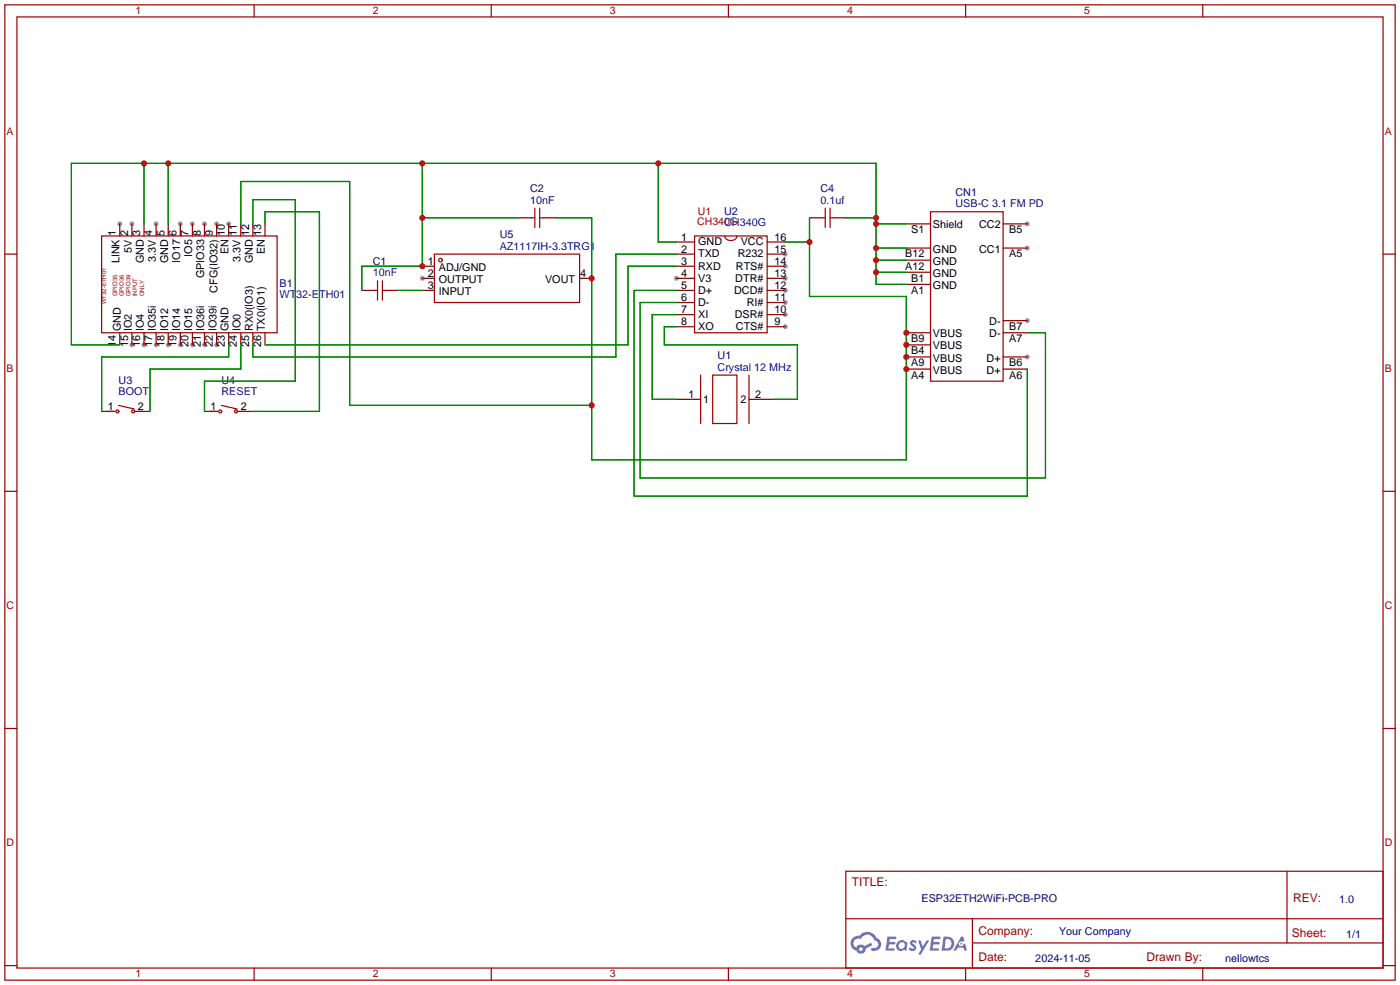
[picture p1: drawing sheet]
<svg xmlns="http://www.w3.org/2000/svg" width="294mm" height="207mm" viewBox="0 0 294 207" stroke-linecap="round" stroke-linejoin="round" font-family="sans-serif">
<g fill="#999">
<circle cx="142" cy="58.4" r=".51"/>
<circle cx="164.8" cy="68.6" r=".51"/>
<circle cx="164.8" cy="66" r=".51"/>
<circle cx="164.8" cy="63.5" r=".51"/>
<circle cx="164.8" cy="61" r=".51"/>
<circle cx="164.8" cy="58.4" r=".51"/>
<circle cx="164.8" cy="55.9" r=".51"/>
<circle cx="164.8" cy="53.3" r=".51"/>
<circle cx="88.6" cy="58.4" r=".51"/>
<circle cx="25.1" cy="47" r=".51"/>
<circle cx="27.7" cy="47" r=".51"/>
<circle cx="32.8" cy="47" r=".51"/>
<circle cx="37.8" cy="47" r=".51"/>
<circle cx="40.4" cy="47" r=".51"/>
<circle cx="42.9" cy="47" r=".51"/>
<circle cx="45.5" cy="47" r=".51"/>
<circle cx="48" cy="47" r=".51"/>
<circle cx="27.7" cy="72.4" r=".51"/>
<circle cx="30.2" cy="72.4" r=".51"/>
<circle cx="32.8" cy="72.4" r=".51"/>
<circle cx="35.3" cy="72.4" r=".51"/>
<circle cx="37.8" cy="72.4" r=".51"/>
<circle cx="40.4" cy="72.4" r=".51"/>
<circle cx="42.9" cy="72.4" r=".51"/>
<circle cx="45.5" cy="72.4" r=".51"/>
<circle cx="215.6" cy="52.1" r=".51"/>
<circle cx="215.6" cy="47" r=".51"/>
<circle cx="215.6" cy="74.9" r=".51"/>
<circle cx="215.6" cy="67.3" r=".51"/>
</g>
<g fill="none" stroke="#a10000" stroke-width=".25">
<path d="M1 1h291.9v204.7h-291.9zM3.6 3.6h286.7v199.6h-286.7zM53.3 1v2.6M103.1 1v2.6M152.9 1v2.6M202.7 1v2.6M252.5 1v2.6M1 53.3h2.6M290.3 53.3h2.6M1 103.1h2.6M290.3 103.1h2.6M1 152.9h2.6"/>
<path d="M290.3 152.9h2.6M177.5 182.9h112.8v20.3h-112.8zM177.6 192.8h112.6M204.1 197.9h86.1M204.1 192.8v10.2M270.2 182.9v15M1 202.7h2.6M53.3 203.2v2.5M103.1 203.2v2.5M152.9 203.2v2.5M202.7 203.2v2.5M252.5 203.2v2.5"/>
<path d="M290.3 202.7h2.6"/>
</g>
<g fill="#5487ff">
<path d="M191.2 197.5l.5-.2 .4 .1 .3 .3-.2 .4a.33 .33 0 0 0-.3-.3 .33 .33 0 0 0-.4 .1l.1 .1a.86 .86 0 0 1 .7 .7 .86 .86 0 0 1-.3 .8l-.7 .1-.6-.4 .4-.4 .5 .3 .2-.1v-.2a.88 .88 0 0 1-.6-1.3z"/>
<path d="M192.7 197.4h.6l.4 1.3 .8-1.3h.6l-1.8 3h-.6l.6-1.1z"/>
<path d="M186.3 196.6h1.6l.3 .1-.1 .4h-1.3l-.1 .6h1.1l.2 .3-.3 .3h-1.1l-.1 .8h1.2l.1 .2-.1 .2-1.8 .1z"/>
<path d="M195.6 196.6h1.6l.2 .1v.4h-1.3l-.1 .6h1.1l.2 .3-.3 .3h-1.1l-.1 .8h1.2l.1 .2-.1 .2-1.9 .1z"/>
<path d="M201.7 196.6h.5l.3 .9-.5 .2a.5 .5 0 0 0-.7 .2 .5 .5 0 0 0 .3 .7 .5 .5 0 0 0 .6-.4l.4-.2 .4 1.6h-.6l-.1-.7h-1.2l-.4 .7h-.6z"/>
<path d="M198 196.6l-.4 3h1a1.51 1.51 0 0 0 1.7-1.5 1.51 1.51 0 0 0-1.8-1.5zM198.6 197.1a1.02 1.02 0 0 1 1.1 1.2 1.02 1.02 0 0 1-1.4 .8z"/>
<path d="M188.5 197.6a1.11 1.11 0 0 0-.3 1.6 1.11 1.11 0 0 0 1.6 .2l.5 .2 .2-1.7-.4-.2a1.02 1.02 0 0 0-1.6-.1zM188.6 198.5a.67 .67 0 0 1 1.3 0 .67 .67 0 0 1-1.3 0z"/>
<path d="M179 196.9a1.58 1.58 0 0 0 .8 2.6 1.01 1.01 0 0 0 1.1 .7 1.01 1.01 0 0 0 .8-1.1l1.4-.7-.3-.5-1.3 .7a1.03 1.03 0 0 0-1.7 .3 1 1 0 0 1-.5-1.4 1 1 0 0 1 1.4-.3 1.49 1.49 0 0 1 1.5-1 1.49 1.49 0 0 1 1.4 1.2 .82 .82 0 0 1 .7 1.1 .82 .82 0 0 1-1.2 .5l-.3 .1v.3a1.4 1.4 0 0 0 2-.6 1.4 1.4 0 0 0-.8-1.9 2.19 2.19 0 0 0-3.7-.5l-.8 .1zM180.3 199.2a.4 .4 0 0 1 .8 0 .4 .4 0 0 1-.8 0z"/>
<circle cx="201.8" cy="198.1" r=".19"/>
</g>
<g fill="none" stroke="#a10000" stroke-width=".25">
<path d="M21.3 49.5h36.9v20.4h-36.9zM79.2 58.9v4.1M80.3 58.9v4.1M91.2 53.3h30.5v10.2h-30.5zM111.5 45.7h.8M112.3 43.7v4.1M113.3 43.7v4.1M113.3 45.7h.7M145.8 49.5h15.2v20.4h-15.2zM152.1 49.5a1.32 1.32 0 0 0 1.3 1 1.32 1.32 0 0 0 1.3-1M172.5 45.7h.7M173.2 43.7v4.1"/>
<path d="M174.2 45.7h.8M174.2 43.7v4.1M195.3 44.5h15.3v35.5h-15.3zM78.5 61h.7M80.3 61h.7M147.1 78.7v10.2M149.6 78.7h5.1v10.2h-5.1zM157.2 78.7v10.2M22.4 86.4h1.7M24.9 85.1l3.3 .8M28.2 86.4h1.8M43.9 86.4h1.8"/>
<path d="M46.5 85.1l3.3 .8M49.8 86.4h1.8"/>
<circle cx="92.5" cy="54.6" r=".38"/>
<circle cx="24.6" cy="86.4" r=".32"/>
<circle cx="27.9" cy="86.4" r=".32"/>
<circle cx="46.2" cy="86.4" r=".32"/>
<circle cx="49.5" cy="86.4" r=".32"/>
</g>
<g fill="none" stroke="#870000" stroke-width=".25">
<path d="M25.1 47v2.5M27.7 47v2.5M30.2 47v2.5M32.8 47v2.5M35.3 47v2.5M37.8 47v2.5M40.4 47v2.5M42.9 47v2.5M45.5 47v2.5M48 47v2.5M50.5 47v2.5M53.1 47v2.5"/>
<path d="M55.6 47v2.5M88.6 55.9h2.6M88.6 58.4h2.6M109 45.7h2.5M114 45.7h2.6M121.7 58.4h2.5M142 50.8h3.8M142 53.3h3.8M142 55.9h3.8M142 58.4h3.8M161 50.8h3.8M161 53.3h3.8"/>
<path d="M161 55.9h3.8M161 58.4h3.8M169.9 45.7h2.6M175 45.7h2.5M190.2 59.7h5.1M190.2 52.1h5.1M190.2 54.6h5.1M190.2 57.2h5.1M190.2 47h5.1M210.6 52.1h5M210.6 47h5M25.1 69.9v2.5"/>
<path d="M27.7 69.9v2.5M30.2 69.9v2.5M32.8 69.9v2.5M35.3 69.9v2.5M37.8 69.9v2.5M40.4 69.9v2.5M42.9 69.9v2.5M45.5 69.9v2.5M48 69.9v2.5M50.5 69.9v2.5M53.1 69.9v2.5M55.6 69.9v2.5"/>
<path d="M75.9 61h2.6M81 61h2.6M88.6 61h2.6M142 61h3.8M142 63.5h3.8M142 66h3.8M142 68.6h3.8M161 61h3.8M161 63.5h3.8M161 66h3.8M161 68.6h3.8M190.2 77.5h5.1"/>
<path d="M190.2 69.9h5.1M190.2 74.9h5.1M190.2 72.4h5.1M210.6 77.5h5M210.6 69.9h5M210.6 74.9h5M210.6 67.3h5M21.3 86.4h2.6M29 86.4h2.5M42.9 86.4h2.6M50.5 86.4h2.6M142 83.8h5.1"/>
<path d="M157.2 83.8h5.1"/>
</g>
<g fill="none" stroke="#008700" stroke-width=".25">
<path d="M30.2 34.3v12.7M35.3 34.3v12.7M88.6 34.3v21.6h-12.7v5.1M138.2 34.3v16.5h3.8M50.5 47v-8.9h22.9v47h50.8M53.1 47v-5.1h8.9v38.1h-19.1v6.4M55.6 47v-2.5h11.5v41.9h-14M88.6 45.7h20.4M116.6 45.7h7.6v50.8h66v-34.3h-20.3v-16.5M142 55.9h-10.2v16.5h-76.2M142 53.3h-12.7v21.6h-76.2v-2.5M164.8 50.8h5.1"/>
<path d="M177.5 45.7h6.4M183.9 47h6.3M183.9 52.1h6.3M183.9 54.6h6.3M183.9 57.2h6.3M190.2 59.7h-6.3v-25.4h-168.9v38.1h10.1M48 72.4v2.5h-26.7v11.5M50.5 72.4v5.1h-19v8.9M83.6 61h5M142 66h-5.1v17.8h5.1M142 68.6h-2.6v3.8h28v11.4h-5.1M142 61h-8.9v43.1h82.5v-26.6"/>
<path d="M142 63.5h-7.6v36.8h85.1v-30.4h-3.9"/>
</g>
<g fill="#c00">
<circle cx="190.2" cy="74.9" r=".63"/>
<circle cx="190.2" cy="77.5" r=".63"/>
<circle cx="124.2" cy="85.1" r=".63"/>
<circle cx="124.2" cy="58.4" r=".63"/>
<circle cx="190.2" cy="72.4" r=".63"/>
<circle cx="169.9" cy="50.8" r=".63"/>
<circle cx="190.2" cy="69.8" r=".63"/>
<circle cx="88.6" cy="55.9" r=".63"/>
<circle cx="88.6" cy="45.7" r=".63"/>
<circle cx="88.6" cy="34.3" r=".63"/>
<circle cx="183.9" cy="47" r=".63"/>
<circle cx="183.9" cy="45.7" r=".63"/>
<circle cx="183.9" cy="52.1" r=".63"/>
<circle cx="183.9" cy="54.6" r=".63"/>
<circle cx="183.9" cy="57.1" r=".63"/>
<circle cx="138.2" cy="34.3" r=".63"/>
<circle cx="35.3" cy="34.3" r=".63"/>
<circle cx="30.2" cy="34.3" r=".63"/>
</g>
<g font-size="2.5" fill="#a00000">
<text x="178.8" y="186">TITLE:</text>
<text x="271.4" y="189.3">REV:</text>
<text x="205.4" y="196.2">Company:</text>
<text x="271.2" y="196.6">Sheet:</text>
<text x="205.4" y="201.7">Date:</text>
<text x="240.7" y="201.8">Drawn By:</text>
</g>
<g font-size="2.3" fill="#000080">
<text x="111.3" y="40.4">C2</text>
<text x="172.2" y="40.4">C4</text>
<text x="200.6" y="41.1">CN1</text>
<text x="152" y="45">U2</text>
<text x="104.9" y="50">U5</text>
<text x="78.2" y="55.6">C1</text>
<text x="58.7" y="60.3">B1</text>
<text x="150.6" y="75.4">U1</text>
<text x="24.9" y="80.6">U3</text>
<text x="46.5" y="80.6">U4</text>
<text x="193.5" y="189.3">ESP32ETH2WiFi-PCB-PRO</text>
<text x="281.1" y="189.4">1.0</text>
<text x="222.3" y="196.3">Your Company</text>
<text x="282.6" y="196.9">1/1</text>
<text x="217.3" y="202">2024-11-05</text>
<text x="257.2" y="201.9">nellowtcs</text>
</g>
<g font-size="2.3" fill="#00f">
<text x="111.3" y="42.7">10nF</text>
<text x="152" y="47.4">CH340G</text>
<text x="172.2" y="42.7">0.1uf</text>
<text x="200.6" y="43.5">USB-C 3.1 FM PD</text>
<text x="104.9" y="52.4">AZ1117IH-3.3TRG1</text>
<text x="78.2" y="58">10nF</text>
<text x="58.7" y="62.6">WT32-ETH01</text>
<text x="150.6" y="77.8">Crystal 12 MHz</text>
<text x="24.9" y="83">BOOT</text>
<text x="46.5" y="83">RESET</text>
</g>
<g font-size="2.3">
<text x="195.8" y="48">Shield</text>
<text x="205.5" y="48">CC2</text>
<text x="24.3" y="49.5" transform="rotate(-90 24.3 49.5)">1</text>
<text x="26.9" y="49.5" transform="rotate(-90 26.9 49.5)">2</text>
<text x="27.7" y="53" transform="rotate(-90 27.7 53)">5V</text>
<text x="29.4" y="49.5" transform="rotate(-90 29.4 49.5)">3</text>
<text x="32" y="49.5" transform="rotate(-90 32 49.5)">4</text>
<text x="34.5" y="49.5" transform="rotate(-90 34.5 49.5)">5</text>
<text x="37" y="49.5" transform="rotate(-90 37 49.5)">6</text>
<text x="39.6" y="49.5" transform="rotate(-90 39.6 49.5)">7</text>
<text x="40.4" y="53.9" transform="rotate(-90 40.4 53.9)">IO5</text>
<text x="42.1" y="49.5" transform="rotate(-90 42.1 49.5)">8</text>
<text x="44.7" y="49.5" transform="rotate(-90 44.7 49.5)">9</text>
<text x="47.2" y="49.5" transform="rotate(-90 47.2 49.5)">10</text>
<text x="48" y="53.4" transform="rotate(-90 48 53.4)">EN</text>
<text x="49.7" y="49.5" transform="rotate(-90 49.7 49.5)">11</text>
<text x="52.3" y="49.5" transform="rotate(-90 52.3 49.5)">12</text>
<text x="54.8" y="49.5" transform="rotate(-90 54.8 49.5)">13</text>
<text x="55.6" y="53.4" transform="rotate(-90 55.6 53.4)">EN</text>
<text x="143" y="50.5">1</text>
<text x="143" y="53">2</text>
<text x="146.6" y="51.5">GND</text>
<text x="155.5" y="51.5">VCC</text>
<text x="162.6" y="53">15</text>
<text x="162.6" y="50.5">16</text>
<text x="191.3" y="49">S1</text>
<text x="195.8" y="53">GND</text>
<text x="205.5" y="53">CC1</text>
<text x="211.8" y="49">B5</text>
<text x="25.1" y="55.3" transform="rotate(-90 25.1 55.3)">LINK</text>
<text x="30.2" y="55.3" transform="rotate(-90 30.2 55.3)">GND</text>
<text x="32.7" y="54.9" transform="rotate(-90 32.7 54.9)">3.3V</text>
<text x="35.3" y="55.3" transform="rotate(-90 35.3 55.3)">GND</text>
<text x="37.8" y="55.2" transform="rotate(-90 37.8 55.2)">IO17</text>
<text x="42.9" y="58.4" transform="rotate(-90 42.9 58.4)">GPIO33</text>
<text x="50.5" y="54.9" transform="rotate(-90 50.5 54.9)">3.3V</text>
<text x="53.1" y="55.3" transform="rotate(-90 53.1 55.3)">GND</text>
<text x="89.8" y="55.6">1</text>
<text x="89.8" y="58.1">2</text>
<text x="92.1" y="56.8">ADJ/GND</text>
<text x="92.1" y="59.4">OUTPUT</text>
<text x="114.4" y="59.4">VOUT</text>
<text x="121.8" y="58.1">4</text>
<text x="143" y="55.6">3</text>
<text x="143" y="58.1">4</text>
<text x="146.6" y="54">TXD</text>
<text x="146.6" y="56.6">RXD</text>
<text x="146.6" y="59.1">V3</text>
<text x="154.4" y="59.1">DTR#</text>
<text x="154.5" y="56.6">RTS#</text>
<text x="154.9" y="54">R232</text>
<text x="162.6" y="58.1">13</text>
<text x="162.6" y="55.6">14</text>
<text x="190" y="56.6">A12</text>
<text x="190" y="54">B12</text>
<text x="191.3" y="59.1">B1</text>
<text x="195.8" y="55.6">GND</text>
<text x="195.8" y="58.1">GND</text>
<text x="211.8" y="54">A5</text>
<text x="45.7" y="61.5" transform="rotate(-90 45.7 61.5)">CFG(IO32)</text>
<text x="89.8" y="60.6">3</text>
<text x="92.1" y="61.9">INPUT</text>
<text x="143" y="60.6">5</text>
<text x="143" y="63.2">6</text>
<text x="143" y="65.7">7</text>
<text x="146.6" y="61.7">D+</text>
<text x="146.6" y="64.2">D-</text>
<text x="154.1" y="61.7">DCD#</text>
<text x="156.7" y="64.2">RI#</text>
<text x="162.6" y="65.7">10</text>
<text x="162.6" y="63.2">11</text>
<text x="162.6" y="60.6">12</text>
<text x="191.3" y="61.7">A1</text>
<text x="195.8" y="60.7">GND</text>
<text x="25.4" y="69.5" transform="rotate(-90 25.4 69.5)">GND</text>
<text x="27.7" y="69.5" transform="rotate(-90 27.7 69.5)">IO2</text>
<text x="30.2" y="69.5" transform="rotate(-90 30.2 69.5)">IO4</text>
<text x="32.7" y="69.5" transform="rotate(-90 32.7 69.5)">IO35i</text>
<text x="35.3" y="69.5" transform="rotate(-90 35.3 69.5)">IO12</text>
<text x="37.8" y="69.5" transform="rotate(-90 37.8 69.5)">IO14</text>
<text x="40.4" y="69.5" transform="rotate(-90 40.4 69.5)">IO15</text>
<text x="42.9" y="69.5" transform="rotate(-90 42.9 69.5)">IO36i</text>
<text x="45.4" y="69.5" transform="rotate(-90 45.4 69.5)">IO39i</text>
<text x="48" y="69.5" transform="rotate(-90 48 69.5)">GND</text>
<text x="50.5" y="69.5" transform="rotate(-90 50.5 69.5)">IO0</text>
<text x="53.1" y="69.5" transform="rotate(-90 53.1 69.5)">RX0(IO3)</text>
<text x="55.6" y="69.5" transform="rotate(-90 55.6 69.5)">TX0(IO1)</text>
<text x="143" y="68.3">8</text>
<text x="146.6" y="66.7">XI</text>
<text x="146.6" y="69.3">XO</text>
<text x="154.2" y="66.7">DSR#</text>
<text x="154.5" y="69.3">CTS#</text>
<text x="162.6" y="68.3">9</text>
<text x="191.3" y="71.8">B9</text>
<text x="195.8" y="70.8">VBUS</text>
<text x="207.7" y="70.8">D-</text>
<text x="207.7" y="68.3">D-</text>
<text x="211.8" y="71.8">A7</text>
<text x="211.8" y="69.3">B7</text>
<text x="24.3" y="72.8" transform="rotate(-90 24.3 72.8)">14</text>
<text x="26.9" y="72.8" transform="rotate(-90 26.9 72.8)">15</text>
<text x="29.4" y="72.8" transform="rotate(-90 29.4 72.8)">16</text>
<text x="32" y="72.8" transform="rotate(-90 32 72.8)">17</text>
<text x="34.5" y="72.8" transform="rotate(-90 34.5 72.8)">18</text>
<text x="37" y="72.8" transform="rotate(-90 37 72.8)">19</text>
<text x="39.6" y="72.8" transform="rotate(-90 39.6 72.8)">20</text>
<text x="42.1" y="72.8" transform="rotate(-90 42.1 72.8)">21</text>
<text x="44.7" y="72.8" transform="rotate(-90 44.7 72.8)">22</text>
<text x="47.2" y="72.8" transform="rotate(-90 47.2 72.8)">23</text>
<text x="49.7" y="72.8" transform="rotate(-90 49.7 72.8)">24</text>
<text x="52.3" y="72.8" transform="rotate(-90 52.3 72.8)">25</text>
<text x="54.8" y="72.8" transform="rotate(-90 54.8 72.8)">26</text>
<text x="191.3" y="76.9">A9</text>
<text x="191.3" y="74.4">B4</text>
<text x="195.8" y="75.9">VBUS</text>
<text x="195.8" y="73.4">VBUS</text>
<text x="207.1" y="75.9">D+</text>
<text x="211.8" y="76.9">B6</text>
<text x="144.5" y="83.5">1</text>
<text x="158.5" y="83.5">2</text>
<text x="191.3" y="79.4">A4</text>
<text x="195.8" y="78.4">VBUS</text>
<text x="207.1" y="78.4">D+</text>
<text x="211.8" y="79.4">A6</text>
<text x="22.6" y="86">1</text>
<text x="29" y="86">2</text>
<text x="44.2" y="86">1</text>
<text x="50.5" y="86">2</text>
<text x="147.6" y="84.5">1</text>
<text x="155.5" y="84.5">2</text>
</g>
<g font-size="2.2" fill="#a00000">
<text x="28.4" y="3">1</text>
<text x="78.2" y="3">2</text>
<text x="128" y="3">3</text>
<text x="177.8" y="3">4</text>
<text x="227.6" y="3">5</text>
<text x="1.4" y="28.3">A</text>
<text x="290.7" y="28.3">A</text>
<text x="146.3" y="47.2">CH340G</text>
<text x="146.5" y="45.2">U1</text>
<text x="1.4" y="78">B</text>
<text x="290.7" y="78">B</text>
<text x="1.4" y="127.8">C</text>
<text x="290.7" y="127.8">C</text>
<text x="1.4" y="177.6">D</text>
<text x="290.7" y="177.6">D</text>
<text x="28.4" y="205.2">1</text>
<text x="78.2" y="205.2">2</text>
<text x="128" y="205.2">3</text>
<text x="177.8" y="205.2">4</text>
<text x="227.6" y="205.2">5</text>
</g>
<g font-size="1.3" fill="#a00000">
<text x="22.3" y="63.8" transform="rotate(-90 22.3 63.8)">WT32-ETH01</text>
<text x="24.6" y="62.2" transform="rotate(-90 24.6 62.2)">GPIO35</text>
<text x="26" y="62.2" transform="rotate(-90 26 62.2)">GPIO36</text>
<text x="27.4" y="62.2" transform="rotate(-90 27.4 62.2)">GPIO39</text>
<text x="28.8" y="62.2" transform="rotate(-90 28.8 62.2)">INPUT</text>
<text x="30.2" y="62.2" transform="rotate(-90 30.2 62.2)">ONLY</text>
</g>
</svg>
